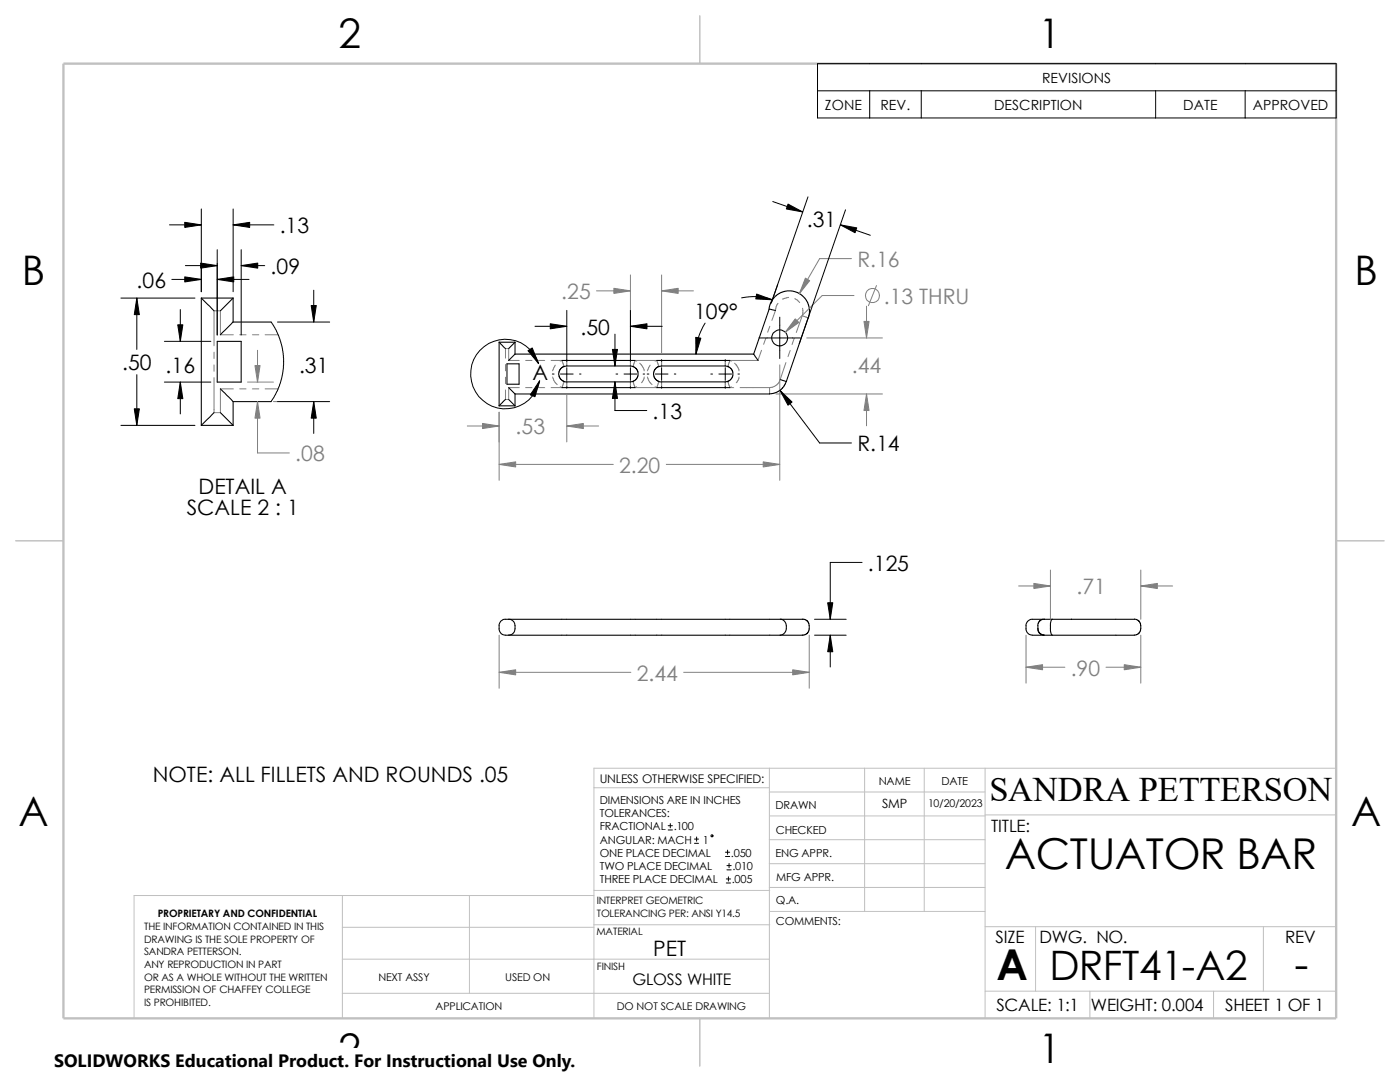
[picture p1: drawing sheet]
<svg xmlns="http://www.w3.org/2000/svg" width="279mm" height="216mm" viewBox="0 0 279 216" stroke-linecap="round" stroke-linejoin="round" font-family="sans-serif">
<g fill="none" stroke="#c0c0c0" stroke-width=".2">
<path d="M118.5 157.2h35M153.5 153.3v49.9M153.5 158h43.1M172.6 153.3v28.6M184.4 153.3v28.6M196.6 153.3v49.9M266.7 153.3h-148.2v49.9M68.3 178.7v24.5M93.7 178.7v19.5M118.5 177.7h35.1M118.5 178.7h-91.7v24.5M153.5 167.6h43.1"/>
<path d="M153.5 162.8h43.1M153.5 172.3h43.1M153.5 177.1h43.1M196.6 162.6h70.1M68.3 191.4h85.2M68.3 185h50.2M68.3 198.2h85.2M118.5 184.5h35.1M153.6 181.9h43M196.6 184.9h70.1M196.6 197.8h70.1M206.7 184.9v12.9"/>
<path d="M217.5 197.8v5.4M242.2 197.8v5.4M252.1 184.9v12.9"/>
</g>
<path d="M139.7 3.1v9.6M3.1 107.9h9.6M266.7 107.9h9.5M139.7 203.2v9.5" fill="none" stroke="#c0c0c0" stroke-width=".21"/>
<path d="M12.7 12.7h254v190.5h-254z" fill="none" stroke="#c0c0c0" stroke-width=".47"/>
<g fill="none" stroke="#808080" stroke-width=".2">
<path d="M119 58h6.8M125.8 54.9v15.6M132 54.9v15.6M132 58h6.4M157.4 59.4l-1.2 .3M158.6 59.6l1 .8M169.9 51.6h-6.3l-4.1 7M170.4 59h-6.3l-7.4 7.3M174.9 57l-1.6 4M42.7 75.4v6.9h1.3v-4.7h2.6M42.7 70.3v1.2M42.7 72.8v1.3"/>
<path d="M46.6 66.8h-2.6v-4.8h-1.3v7M47.8 66.8h1.3M47.8 77.6h1.3M49.4 76.2h5.2M50.4 66.8h1.2M50.4 77.6h1.2M51.4 69.9v6.3M52.9 66.8h2.6M52.9 77.6h2.6M100.9 71.5v-1.9h.6v2.3h2.1M100.9 72.7v1.3M100.9 75.3v1.2"/>
<path d="M103.6 77.3h-2.1v2.4h-.6v-1.9M104.9 77.3h1.3M104.9 71.9h1.3M107.4 77.3h1.3M107.4 71.9h1.3M110 77.3h2.1M110 71.9h2.1M110.3 75.2a2.71 2.71 0 0 0 .9 1.6M110.8 72.9l-.5 1.1M111.8 77.2l.3 .1M112.1 71.9l.5 1.3M112.1 71.9l-.3 .2"/>
<path d="M112.6 76.1l-.5 1.2M113.1 71.9v1.1M113.1 76.2v1.1M113.1 78.7v9.5M125.8 71.9v1.1M125.8 76.2v1.1M126.3 76.1v.1M126.3 76.2l.4 1.1M126.7 77.3h4.4M126.7 71.9h4.4M126.7 71.9l.3 .2M126.7 71.9l-.4 1.3"/>
<path d="M127 77.2l-.3 .1M127.7 72.5l.5 .6 .4 .9M128.6 75.2l-.1 .4-.5 .8M129.2 75.2a2.71 2.71 0 0 0 .9 1.6M129.8 72.9l-.6 1.1M130.7 77.2l.4 .1M131.1 71.9l-.4 .2M131.1 71.9l.4 1.3M131.5 76.1l-.4 1.2M132 71.9v1.1M132 76.2v1.1M144.7 71.9v1.1"/>
<path d="M144.7 76.2v1.1M145.2 76.2l.5 1.1M145.2 76.1v.1M145.7 77.3h.7M145.7 71.9l.3 .2M145.7 71.9l-.5 1.3M146 77.2l-.3 .1M146.6 72.5l.5 .6 .4 .9M147.5 75.2l-.1 .4-.5 .8M147.7 77.3h5.9M152 69.9l-.7 2h-5.6M152.8 67.5l-.4 1.2"/>
<path d="M153.6 77.3v1.3M153.6 65.1l-.4 1.2M154.9 78.6h21.2M155.2 60.5l-1.1 3.4M155.6 72.8v23M156.8 72.3l-1.4 4-.9 .8-.9 .2M157.7 69.9l-.4 1.3M158.5 67.5l-.4 1.2M160.1 63l-1.2 3.3M160.1 63l1.2 .4M160.1 61.5l.1 .8-.1 .7M161 67.4h15.1"/>
<path d="M172.9 61.1v6.3M172.9 78.6v6.4M51.4 80.1v10.3h6.3M54.6 80.1h.8M93.3 85h6.3M99.6 82.3v13.5M99.6 92.7h22.8M113.1 85h6.4M133 92.7h22.6M203.3 116.9h6.3M209.6 113.7v9.9M227.7 113.7v9.9"/>
<path d="M227.7 116.9h6.3M99.6 126.7v10.6M99.6 134.2h26.3M136.4 134.2h25.1M161.5 126.7v10.6M204.8 126.7v9.6M204.8 133.1h7.7M220.7 133.1h7M227.7 126.7v9.6"/>
<circle cx="174.1" cy="59" r="1.41"/>
</g>
<g fill="none" stroke="#000" stroke-width=".21">
<path d="M40.2 59.5l2.5 2.5M40.2 59.5v25.4M40.2 59.5h6.3M46.5 59.5v4.8M46.5 59.5l-2.5 2.5M43.3 68.1h4.8v8.1h-4.8zM44 77.6l2.5 2.5M46.5 64.3h7.6M46.5 64.3l-2.5 2.5M99.6 68.3v12.7M99.6 68.3h3.2M99.6 68.3l1.3 1.3"/>
<path d="M100.9 79.7l-1.3 1.3M101.2 72.6h2.4v4.1h-2.4zM101.5 77.3l1.3 1.3M101.5 79.7l1.3 1.3M102.8 68.3v2.4M102.8 78.6v2.4M102.8 70.7h47.6M102.8 78.6h50.8M102.8 70.7l-1.3 1.2M102.8 68.3l-1.3 1.3M112.1 77.3h14.6M112.1 71.9h14.6"/>
<path d="M126.3 73.2l-.5-.2h-12.7l-.7 .2-.7 .6-.2 1 .3 .8 .7 .5M126.3 73.1l.8 .6 .2 .6v.7l-.3 .7-.7 .4h-13.7M131.1 77.3h14.6M131.1 71.9h14.6M145.2 73.1l.9 .6 .2 .6v.7l-.5 .8-1.1 .4h-13l-.5-.2-.4-.4-.4-.8 .1-.6 .3-.6 .6-.4 .6-.2h12.7l.5 .2M150.4 70.7l.9 1.2M153.5 61.7l.4-1.5 .4-.7 .8-.7 1.5-.7h1.8l.7 .2 1 .6 1 1.3 .4 1.5v.8l-.2 .9M153.5 61.7l1.3 .2M153.5 61.7l-3.1 9M155.7 75.7l1.2 .4M156.9 76.1l-.4 .9-.8 .9-1.3 .6-.8 .1M161.3 63.4l-4.4 12.7"/>
<path d="M40.2 84.9h6.3M42.7 82.3l-2.5 2.6M44 82.3l2.5 2.6M46.5 80.1v4.8M46.5 80.1h7.6M99.6 81h3.2M101.5 123.6a1.39 1.39 0 0 1 1.3 1.9 1.29 1.29 0 0 1-1.3 1.2M155.7 123.6a1.21 1.21 0 0 1 1.2 1.2 1.49 1.49 0 0 1-1.2 1.9M155.7 123.6h4.5M155.7 123.6h-54.8a1.39 1.39 0 0 0-1.3 1.9 1.29 1.29 0 0 0 1.3 1.2h54.8M160.2 123.5l.8 .3 .5 .7v1.3l-.5 .6-.8 .3h-4.5M207.1 125.5h.1"/>
<path d="M207.1 124.8v.7M207.1 125.5l.1 .4 .4 .5 .8 .3M208.2 126.7h.2M208.4 126.7h1.6M208.4 123.6h-2.4a1.39 1.39 0 0 0-1.2 1.9 1.29 1.29 0 0 0 1.2 1.2h2.3a1.32 1.32 0 0 1-1.2-1.2M210 123.6a2.97 2.97 0 0 0-.3 2.6l.3 .5M210 123.6h-2.1l-.5 .4-.3 .8M226.4 123.5l.4 .1 .6 .4 .3 .8-.1 1-.1 .4-.8 .5h-16.7M226.4 123.6h-16.4"/>
<circle cx="155.6" cy="67.4" r="1.59"/>
</g>
<g fill="none" stroke="#000" stroke-width=".2">
<path d="M163.2 12.7h103.5v10.8h-103.5zM163.2 18.1h103.5M173.6 18.1v5.4M183.9 18.1v5.4M230.6 18.1v5.4M248.5 18.1v5.4M161.2 39.3l-7.3 21.2 1.3-3.7M24.1 59.5h14.8M27.3 59.5v10.2M33.8 44.9h6.4M34.3 55.8h5.9M37 53h6.3"/>
<path d="M40.2 41.7v16.5M43.3 49.8v17M43.3 55.8h6.4M46.5 44.9h8.2M46.5 41.7v16.5M48.1 49.8v17M48.1 53h4.7M62.6 57.9v6.4M148 59.4a10.8 10.8 0 0 1 6.1 .4M154.2 40.2l6 2.1M167.7 44.9l6 2M168.7 41.9l-9.2 26.7"/>
<path d="M27.3 74.8v10.1M32.8 76.2h9.3M32.8 68.1h9.3M36 61.8v6.3M36 76.2v6.4M54.1 64.3l1.1 1.7 .8 2.1 .5 2.1 .1 2-.2 2.3-.4 1.9-.6 1.5-1.3 2.2M55.4 64.3h10.4M106.8 65.1h6.3M107.5 72.6a6.9 6.9 0 0 0-10.9-3.4 6.9 6.9 0 0 0 .7 11.4 6.9 6.9 0 0 0 10.4-4.6M110.2 74.6h.4M111.8 74.6h2.6M113.1 61.9v10.2"/>
<path d="M113.1 73.4v2.5M113.1 77.2v.3M115.7 74.6h.3M122.7 76.2v5.7h6.4M122.7 66.7v6.3M122.9 74.6h.4M124.5 74.6h2.6M125.8 61.9v10.2M125.8 73.4v2.5M125.8 77.2v.3M125.8 65.1h6.4M128.4 74.6h.3"/>
<path d="M129.2 74.6h.3M130.8 74.6h2.5M132 71.8v.3M132 73.4v2.5M132 77.2v.3M134.6 74.6h.3M140.7 64.5a11.5 11.5 0 0 0-1.8 6.2M141.9 74.6h.3M143.5 74.6h2.5M144.7 71.8v.3M144.7 73.4v2.5M144.7 77.2v.3"/>
<path d="M147.3 74.6h.3M151.5 67.4h8.2M155.6 63.3v8.2M155.7 77.9l7.9 10.5h6.3M24.1 84.9h14.8M55.4 80.1h10.4M62.6 80.1v6.4M172 112.2h-6.3v11.4M162.6 126.7h6.3M162.6 123.6h6.3M165.7 126.7v6.4M133.3 165.6h.9"/>
<path d="M133.3 164.8h.9M133.8 164.3v.9M138.6 168.3h.8M138.6 167.4h.8M139 167v.9M144.8 170.9h.8M144.8 170.1h.8M144.9 176.2h.9M144.9 175.4h.9M145.1 173.6h.8M145.1 172.7h.8M145.2 169.6v.9"/>
<path d="M145.4 175v.8M145.5 172.3v.8"/>
<circle cx="142.1" cy="166.8" r=".2"/>
</g>
<g fill="#808080" stroke="#808080" stroke-width=".2">
<path d="M206.3 116.4l3.3 .5-3.3 .5z"/>
<path d="M227.7 116.9l3.3-.5v1z"/>
<path d="M204.8 133.1l3.3-.5v1z"/>
<path d="M224.4 132.6l3.3 .5-3.3 .5z"/>
<path d="M50.9 72.9h1l-.5 3.3z"/>
<path d="M51.4 80.1l.5 3.3h-1z"/>
<path d="M160.7 55.5l.9 .5-2.1 2.6z"/>
<path d="M99.6 92.7l3.3-.5v1z"/>
<path d="M122.5 57.5l3.3 .5-3.3 .5z"/>
<path d="M152.3 92.2l3.3 .5-3.3 .5z"/>
<path d="M172.9 78.6l.5 3.3h-1z"/>
<path d="M172.4 64.1h1l-.5 3.3z"/>
<path d="M132 58l3.3-.5v1z"/>
<path d="M158.7 63.6l.7 .7-2.7 2z"/>
<path d="M113.1 85l3.3-.5v1z"/>
<path d="M96.3 84.5l3.3 .5-3.3 .5z"/>
<path d="M158.2 133.6l3.3 .6-3.3 .5z"/>
<path d="M99.6 134.2l3.3-.6v1.1z"/>
</g>
<g fill="#000" stroke="#000" stroke-width=".2">
<path d="M27.3 59.5l.5 3.3h-1zM36.9 44.4l3.3 .5-3.3 .5zM36.9 55.2l3.3 .6-3.3 .5zM40 52.5l3.3 .5-3.3 .5zM43.3 55.8l3.4-.6v1.1zM46.5 44.9l3.3-.5v1zM48.1 53l3.3-.5v1zM151 58.7l3.1 1.1-3.3-.2zM157.3 40.7l2.9 1.6-3.3-.6zM167.7 44.9l3.3 .6-.4 .9zM36 76.2l.5 3.3h-1zM35.5 64.8h1l-.5 3.3z"/>
<path d="M62.1 61h1l-.5 3.3zM105.4 70l.8-.6 1.3 3.2zM107.7 76l-.9 3.2-1-.4zM109.8 64.6l3.3 .5-3.3 .5zM122.2 69.7h1l-.5 3.3zM122.7 76.2l.5 3.3h-1zM125.8 65.1l3.3-.5v1zM138.9 67.3l1 .2-1 3.2zM155.7 77.9l2.4 2.3-.8 .7zM26.8 81.6h1l-.5 3.3zM62.6 80.1l.5 3.3h-1zM165.7 126.7l.5 3.3h-1z"/>
<path d="M165.2 120.3h1l-.5 3.3z"/>
</g>
<path d="M10.8 209.2h104.1v6.7h-104.1z" fill="#fff"/>
<g font-size="8.5">
<text x="200.5" y="173.5">ACTUATOR BAR</text>
<text x="198.8" y="195.5">A</text>
<text x="258.4" y="195.3">-</text>
</g>
<g font-size="8.1">
<text x="67.6" y="9.7">2</text>
<text x="207.2" y="9.7">1</text>
<text x="4.4" y="56.9">B</text>
<text x="270.3" y="56.9">B</text>
<text x="3.7" y="164.9">A</text>
<text x="269.7" y="164.9">A</text>
<text x="209.4" y="195.5">DRFT41-A2</text>
<text x="67.6" y="212.1">2</text>
<text x="207.3" y="212.1">1</text>
</g>
<text font-size="6.9" x="197.5" y="159.8">SANDRA PETTERSON</text>
<g font-size="4.2">
<text x="55.8" y="46.5">.13</text>
<text x="161" y="45.3">.31</text>
<text x="27.3" y="57.4">.06</text>
<text x="54" y="54.7">.09</text>
<text x="138.5" y="63.6">109°</text>
<text x="115.9" y="66.8">.50</text>
<text x="24.4" y="73.9">.50 .16</text>
<text x="59.7" y="74.4">.31</text>
<text x="106.3" y="75.9">A</text>
<text x="130.2" y="83.6">.13</text>
<text x="171.1" y="90.1">R.14</text>
<text x="39.6" y="98.6">DETAIL A</text>
<text x="37.3" y="102.7">SCALE 2 : 1</text>
<text x="173.2" y="113.9">.125</text>
<text x="30.5" y="156.1">NOTE: ALL FILLETS AND ROUNDS .05</text>
<text x="130.3" y="190.7">PET</text>
</g>
<g font-size="4.2" fill="#808080">
<text x="171.1" y="53.3">R.16</text>
<text x="112" y="59.7">.25</text>
<text x="176.4" y="60.6">.13 THRU</text>
<text x="170" y="74.3">.44</text>
<text x="102.9" y="86.7">.53</text>
<text x="58.9" y="92.1">.08</text>
<text x="123.6" y="94.3">2.20</text>
<text x="214.8" y="118.6">.71</text>
<text x="127.1" y="135.8">2.44</text>
<text x="213.7" y="134.8">.90</text>
</g>
<text font-size="3.6" x="10.8" y="213">SOLIDWORKS Educational Product. For Instructional Use Only.</text>
<g font-size="3.4">
<text x="197.8" y="166">TITLE:</text>
<text x="198.7" y="188.1">SIZE</text>
<text x="207.5" y="188.1">DWG. NO.</text>
<text x="256.5" y="188.2">REV</text>
<text x="198.8" y="201.7">SCALE: 1:1</text>
<text x="217.7" y="201.8">WEIGHT: 0.004</text>
<text x="244.5" y="201.7">SHEET 1 OF 1</text>
</g>
<text font-size="3.2" x="126.2" y="196.6">GLOSS WHITE</text>
<g font-size="2.8">
<text x="208" y="16.5">REVISIONS</text>
<text x="164.6" y="21.9">ZONE</text>
<text x="175.7" y="21.9">REV.</text>
<text x="198.4" y="21.9">DESCRIPTION</text>
<text x="236.1" y="21.9">DATE</text>
<text x="250" y="21.9">APPROVED</text>
</g>
<text font-size="2.5" x="176.1" y="161.3">SMP</text>
<text font-size="2.4" x="119.7" y="156.2">UNLESS OTHERWISE SPECIFIED:</text>
<g font-size="2.2">
<text x="119.7" y="160.4">DIMENSIONS ARE IN INCHES</text>
<text x="154.8" y="161.5">DRAWN</text>
<text x="175.4" y="156.7">NAME</text>
<text x="187.9" y="156.7">DATE</text>
<text x="119.7" y="163">TOLERANCES:</text>
<text x="119.7" y="165.7">FRACTIONAL</text>
<text x="134.5" y="165.7">.100</text>
<text x="154.8" y="166.3">CHECKED</text>
<text x="119.7" y="173.6">TWO PLACE DECIMAL</text>
<text x="119.7" y="168.3">ANGULAR: MACH</text>
<text x="119.7" y="170.9">ONE PLACE DECIMAL</text>
<text x="140.3" y="168.3">1</text>
<text x="145.9" y="170.9">.050</text>
<text x="146.2" y="173.6">.010</text>
<text x="154.8" y="171">ENG APPR.</text>
<text x="119.7" y="176.3">THREE PLACE DECIMAL</text>
<text x="146" y="176.3">.005</text>
<text x="154.9" y="175.7">MFG APPR.</text>
<text x="154.9" y="184.7">COMMENTS:</text>
<text x="154.9" y="180.5">Q.A.</text>
</g>
<g font-size="2.1">
<text x="185.3" y="161">10/20/2023</text>
<text x="75.5" y="195.7">NEXT ASSY</text>
<text x="100.8" y="195.7">USED ON</text>
<text x="86.9" y="201.5">APPLICATION</text>
<text x="123.1" y="201.6">DO NOT SCALE DRAWING</text>
</g>
<g font-size="2">
<text x="28.7" y="185.6">THE INFORMATION CONTAINED IN THIS</text>
<text x="31.5" y="183">PROPRIETARY AND CONFIDENTIAL</text>
<text x="119.1" y="180.4">INTERPRET GEOMETRIC</text>
<text x="119.1" y="182.9">TOLERANCING PER: ANSI Y14.5</text>
<text x="28.7" y="188.1">DRAWING IS THE SOLE PROPERTY OF</text>
<text x="28.7" y="190.6">SANDRA PETTERSON.</text>
<text x="119" y="186.6">MATERIAL</text>
<text x="28.7" y="193.2">ANY REPRODUCTION IN PART</text>
<text x="28.7" y="195.7">OR AS A WHOLE WITHOUT THE WRITTEN</text>
<text x="119.1" y="193.5">FINISH</text>
<text x="28.7" y="200.7">IS PROHIBITED.</text>
<text x="28.7" y="198.2">PERMISSION OF CHAFFEY COLLEGE</text>
</g>
</svg>
